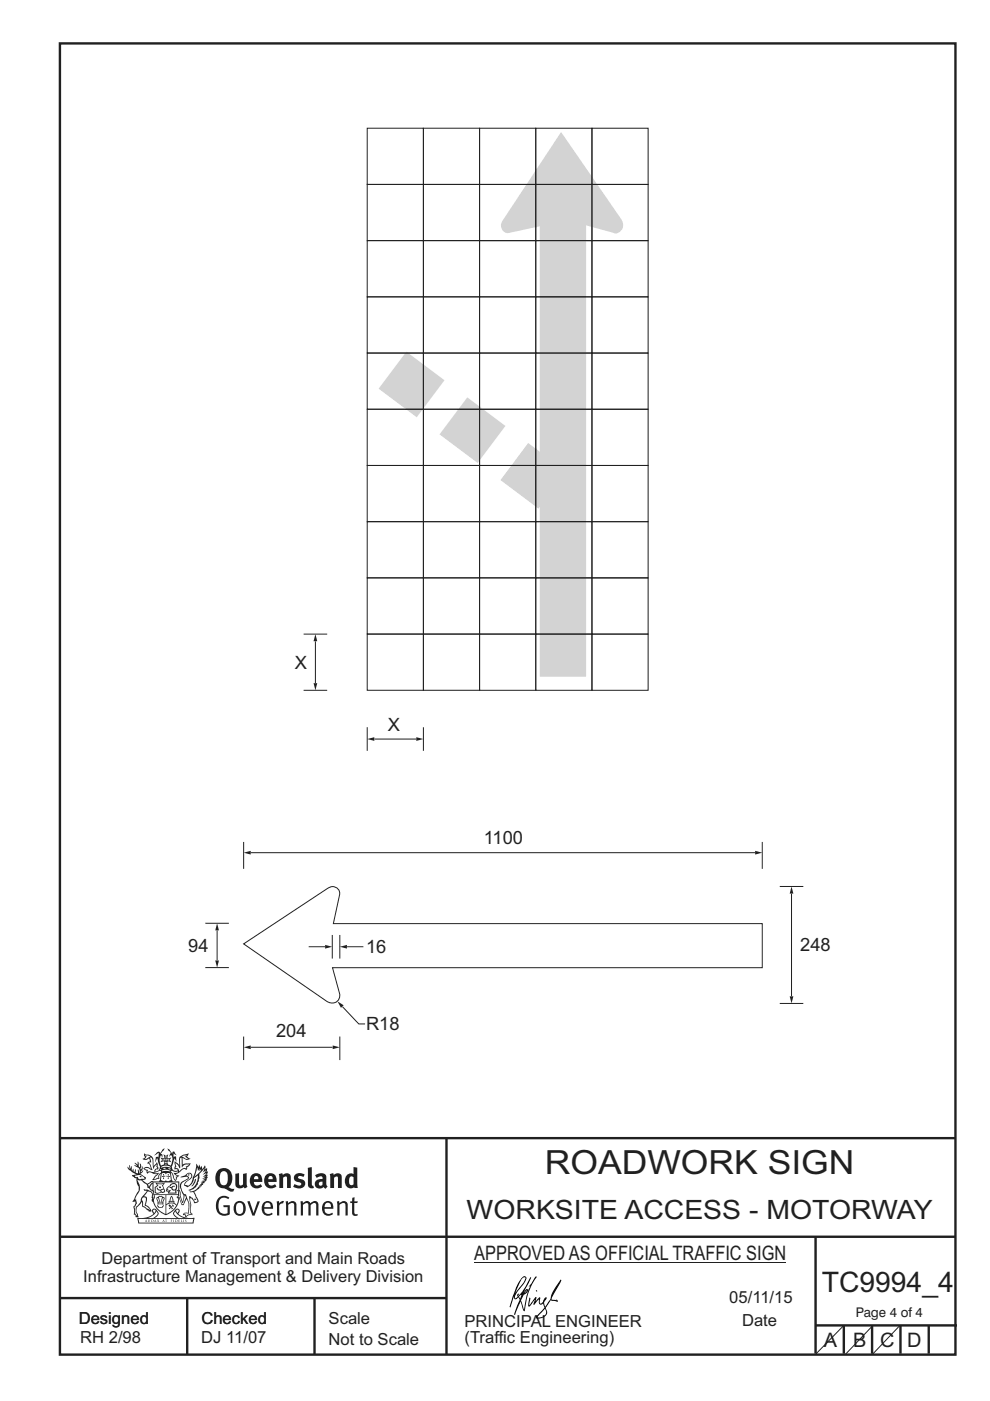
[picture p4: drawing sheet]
<svg xmlns="http://www.w3.org/2000/svg" width="210mm" height="297mm" viewBox="0 0 210 297" stroke-linecap="round" stroke-linejoin="round" font-family="sans-serif">
<g fill="none" stroke="#231f20" stroke-width=".51">
<path d="M12.7 9.2h190v278h-190zM12.7 241.3h189.9M94.7 241.4v45.8M12.7 275.2h82M12.7 262.2h190.1M39.7 275.2v12M66.7 275.2v12M173 262.2v24.8M173 281h30M179 281v6M185 281v6M191 281v6"/>
<path d="M197 281v6"/>
</g>
<g fill="#231f20">
<path d="M47 248.5a2.55 2.55 0 0 0 0 2.7l.3 .1a.81 .81 0 0 0 1-.9v-.6a1.04 1.04 0 0 0-1.1-1.5zM46.3 248.1a1.82 1.82 0 0 1 2.1-.2 1.82 1.82 0 0 1 .9 1.9 2.29 2.29 0 0 1-.8 1.9l.7 .3h.5l-.2 .6a2.87 2.87 0 0 1-2-.7 2.12 2.12 0 0 1-1.7-3.1z" fill-rule="evenodd"/>
<path d="M49.9 248.9l.8-.2v2a.46 .46 0 0 0 .2 .6 .46 .46 0 0 0 .7-.2v-2.2l.7-.2v2.4l.2 .5-.6 .4-.2-.3a1.02 1.02 0 0 1-1.2 .2 1.02 1.02 0 0 1-.6-1.1z" fill-rule="evenodd"/>
<path d="M54 249.5l-.1 .5h.9a.49 .49 0 0 0-.2-.6 .49 .49 0 0 0-.6 .1zM53.4 249.2a1.34 1.34 0 0 1 1.6-.3 1.34 1.34 0 0 1 .6 1.5v.2h-1.7a.77 .77 0 0 0 .5 .8 .77 .77 0 0 0 .9-.3l.3 .4a1.59 1.59 0 0 1-2.1 .2 1.59 1.59 0 0 1-.4-2z" fill-rule="evenodd"/>
<path d="M57 249.5l-.1 .5h.9a.49 .49 0 0 0-.2-.6 .49 .49 0 0 0-.6 .1zM56.4 249.2a1.34 1.34 0 0 1 1.6-.3 1.34 1.34 0 0 1 .7 1.5v.2h-1.8a.77 .77 0 0 0 .5 .8 .77 .77 0 0 0 .9-.3l.3 .4a1.59 1.59 0 0 1-2 .2 1.59 1.59 0 0 1-.5-2z" fill-rule="evenodd"/>
<path d="M59.1 248.9l.8-.2 .1 .4a.95 .95 0 0 1 1-.3 .95 .95 0 0 1 .7 .8v2.3h-.8v-2.3a.46 .46 0 0 0-.8 .1v2.2h-.9z" fill-rule="evenodd"/>
<path d="M62.5 249.1a1.75 1.75 0 0 1 2.1-.1l-.2 .5-.6-.2a.43 .43 0 0 0-.6 .3l.4 .3a1.04 1.04 0 0 1 1.2 1.2 1.04 1.04 0 0 1-1.4 .9l-1.2-.4 .3-.6 1 .4 .4-.4a.88 .88 0 0 0-1-.5l-.4-.2-.1-.4z" fill-rule="evenodd"/>
<path d="M65.3 247.6l.8-.2 .1 3.8 .2 .2 .2 .5a.88 .88 0 0 1-1-.1 .88 .88 0 0 1-.3-1z" fill-rule="evenodd"/>
<path d="M67.8 250.6a.43 .43 0 0 0-.1 .7 .43 .43 0 0 0 .7-.1v-.7zM66.8 249.2a1.7 1.7 0 0 1 2.4 .1v1.8l.3 .4-.4 .5-.5-.3a1.03 1.03 0 0 1-1.7-.2 1.03 1.03 0 0 1 .8-1.5h.7v-.4a.8 .8 0 0 0-1.2 .1z" fill-rule="evenodd"/>
<path d="M69.9 248.9l.8-.2 .1 .4a.95 .95 0 0 1 1-.3 .95 .95 0 0 1 .7 .8v2.3h-.8v-2.3a.46 .46 0 0 0-.8 .1v2.2h-.8z" fill-rule="evenodd"/>
<path d="M74.3 249.5a1.48 1.48 0 0 0 0 1.7l.4 .1 .3-.2v-1.5l-.3-.2zM75 247.4l.8 .2 .1 4.3h-.7l-.1-.2a1.26 1.26 0 0 1-1.4 0 1.26 1.26 0 0 1-.6-1.3 1.29 1.29 0 0 1 .5-1.3 1.29 1.29 0 0 1 1.4-.2z" fill-rule="evenodd"/>
<path d="M46.4 253.9a1.72 1.72 0 0 1 2.2 0l-.2 .3a1.24 1.24 0 0 0-1.4-.1 1.24 1.24 0 0 0-.7 1.3 1.49 1.49 0 0 0 1.3 2l.7-.2v-1.3h-.9l-.1-.4h1.4v2a1.93 1.93 0 0 1-2.2-.1 1.93 1.93 0 0 1-.7-2.2l.2-.7z" fill-rule="evenodd"/>
<path d="M50.3 255.2a1.65 1.65 0 0 0 .3 2.2 .99 .99 0 0 0 1-1.5 .78 .78 0 0 0-.4-.8 .78 .78 0 0 0-.9 .1zM50 254.9a1.33 1.33 0 0 1 1.6-.1 1.33 1.33 0 0 1 .5 1.5 1.31 1.31 0 0 1-1.3 1.5 1.31 1.31 0 0 1-1.3-1.6l.1-.5z" fill-rule="evenodd"/>
<path d="M52.5 254.7l.4-.1 .9 2.6 .8-2.5h.5l-1.1 3h-.5z" fill-rule="evenodd"/>
<path d="M56.2 255.2l-.2 .7h1.4a.7 .7 0 0 0-.3-.8 .7 .7 0 0 0-.9 .1zM55.9 255a1.22 1.22 0 0 1 1.5-.2 1.22 1.22 0 0 1 .5 1.5h-1.9a.93 .93 0 0 0 .5 1 .93 .93 0 0 0 1.2-.2l.1 .3a1.43 1.43 0 0 1-1.7 .1 1.43 1.43 0 0 1-.6-1.7z" fill-rule="evenodd"/>
<path d="M58.7 254.8l.4-.2 .1 .5 .4-.3 .6-.2-.2 .6a.66 .66 0 0 0-.8 .6v1.9h-.4z" fill-rule="evenodd"/>
<path d="M60.6 254.8l.4-.2 .1 .5a.94 .94 0 0 1 1-.4 .94 .94 0 0 1 .8 .7v2.3h-.5l-.1-2.5a.81 .81 0 0 0-1.2 .3v2.2h-.4z" fill-rule="evenodd"/>
<path d="M63.7 254.7l.5-.1 .1 .5 .4-.3a.78 .78 0 0 1 1.1 .3 .9 .9 0 0 1 1-.5 .9 .9 0 0 1 .7 .8v2.3h-.4l-.1-2.5a.67 .67 0 0 0-1.1 .3v2.2h-.5v-2.4l-.4-.2-.7 .4v2.2h-.5z" fill-rule="evenodd"/>
<path d="M69 255.2l-.2 .7h1.4a.7 .7 0 0 0-.3-.8 .7 .7 0 0 0-.9 .1zM68.7 255a1.22 1.22 0 0 1 1.5-.2 1.22 1.22 0 0 1 .5 1.5h-1.9a.93 .93 0 0 0 .5 1 .93 .93 0 0 0 1.2-.2l.1 .3a1.44 1.44 0 0 1-1.7 .1 1.44 1.44 0 0 1-.6-1.7z" fill-rule="evenodd"/>
<path d="M71.4 254.8l.5-.2 .1 .5a.94 .94 0 0 1 1-.4 .94 .94 0 0 1 .7 .7v2.3h-.4l-.1-2.5a.81 .81 0 0 0-1.2 .3v2.2h-.5z" fill-rule="evenodd"/>
<path d="M74.7 254l.5-.2v.9h.7l-.1 .4h-.7l.1 2.2 .1 .1h.5l.1 .3a.75 .75 0 0 1-1.2-.6v-2h-.4v-.4h.4z" fill-rule="evenodd"/>
<path d="M30.8 244.9l1.1 .3-.9 .5h-.4l.5-.5zM31.8 245.5l.2-.1a2.44 2.44 0 0 1 .4 2l.1 .4 .7-1-.1 .6 .3 .3a.57 .57 0 0 0-.6 .8l-1-.2-.5 .2 .1-.5-.7-.2 .6-.2 1 .5 .1-.1-.6-1.3-.2-.1 .5-.1zM30.7 244.5l-.2 .4 .3 .4-.6 .4a1.04 1.04 0 0 0 1.4-.1l.2 .7h-.4l-.2 .4a.94 .94 0 0 1 .9 1.1l-.2-.1a1.16 1.16 0 0 0-1.5-.1l.3 .4 .4 .2 .1 .5 .2 .2v-.2a.94 .94 0 0 1 1.1 .2h.9l-1.2 1.2a1.13 1.13 0 0 0 1.2-.2l.4-.1-.1-.4 .5-.7a.83 .83 0 0 0-.6 1.1l-.3-.1-.7 .3 1.1-1.4-.5 .2-.5-.1 1.3-.5-.2-.2-.8 .4v-.3l.2-.2 .3 .1 .1-.3-.2-.4v-.6l-.2-.3-.6 .9v-.7a1.42 1.42 0 0 0-1.7-1.8z" fill-rule="evenodd"/>
<path d="M38.5 245.3l.5-.3 .7-.1-.6 .3 .8 .5h-.3zM38.3 245.5h.2l.1 2a1.69 1.69 0 0 1 1.5-.7l-.7 .5 .1 .5a1.1 1.1 0 0 0-1.5 .6l-.1-.5-.2-.2h-.5l.2-.4-.2-.7a1.42 1.42 0 0 1 .8 1.1l.2-.1zM37.1 246.2l.1 1-.2 .3v.5l.6-.1 .1 .2a.96 .96 0 0 1-1.1-.1l-.1 .1a1.06 1.06 0 0 0 1.3 .2v.1a.72 .72 0 0 1-1 .2l.3 .5 .6 .3-.4 .1-.1 .7-.3-.4-.3-1.1-.4-.4 .4 .9a1.54 1.54 0 0 0 .6 1.2l.2-.3a.58 .58 0 0 1 .5-.7l.1-.2h-.3l-.4-.3 .9-.5a.93 .93 0 0 1 1.1-.5l.1 .2 .2-.1 .1-.5a.99 .99 0 0 0 .7-.9l-1.3 .1-.4 .3v-1.5l.9 .4 .8-.3h-.3l-.5-.4 .4-.7-.7 .2a1.46 1.46 0 0 0-1.3 2.1v.4l-.2-.4z" fill-rule="evenodd"/>
<path d="M35.6 248.9l.2 .1-.1 .4h.3l-.3 .1v.5l-.1-.6h-.3l.3-.1z" fill-rule="evenodd"/>
<path d="M34.6 248.9l.2 .1-.1 .3 .4 .1h-.4v.6l-.1-.5-.3-.1h.3z" fill-rule="evenodd"/>
<path d="M34.3 248.8a.57 .57 0 0 1 .9 .2 .57 .57 0 0 1 .9-.2l.2 1.4-.2 .1a.57 .57 0 0 1-.9-.1 .69 .69 0 0 1-1.1 0zM34.2 248.1l-.3 2.1-.2 .4h2.9l-.1-.4-.3-2.1h-.2v.3l-.8-.1-.9 .1 .1-.3z" fill-rule="evenodd"/>
<path d="M34.2 252.4a.3 .3 0 0 0 .6 0 .3 .3 0 0 0-.6 0zM33.3 251l.3 .3-.3 .3a.79 .79 0 0 0 0 1.3l.8-.2-.1-.3a.55 .55 0 0 1-.7-.6h.1l.1 .3 .4 .1 .8-.2-.4-.7 .4-.3-.7 .1zM33 250.7l1.1 .2 .9-.2-.4 .7 .4 1.1a.56 .56 0 0 1-.8 .3l-.2 .1a.73 .73 0 0 1-.9 .1 .73 .73 0 0 1-.3-.9v-.4l.5-.4z" fill-rule="evenodd"/>
<path d="M35.6 251.9l.7-.5a.58 .58 0 0 1 1-.1 .58 .58 0 0 1-.5 .9l-.2-.3a.43 .43 0 0 1 .6-.3v-.1a.57 .57 0 0 0-.8 .2l-.2-.1-.3 .2 .4 .1a.55 .55 0 0 0 .9 .5v.5h-1.3l.3-.4-.1-.2-.6 .1 .2-.2-.2-.1zM35.4 251.8l-.1 .2a.39 .39 0 0 0 .2 .7l.3-.1-.2 .5h1.9l-.1-.8a.86 .86 0 0 0-.1-1.4 .86 .86 0 0 0-1.3 .4z" fill-rule="evenodd"/>
<path d="M36 254.8h.8v.2h-.8zM36.4 253.8l.2 .8h-.4zM36.4 253.5l-.3 .5-.1 .6h-.2v.4l-.7 .4 .1 .2a1.48 1.48 0 0 1 2.2 .1l.2-.1-.6-.5v-.5h-.2l-.1-.6z" fill-rule="evenodd"/>
<path d="M35.8 255.4l.3 .1 .2 .3 .3-.2-.2-.2a.38 .38 0 0 1 .4 .5l-.1-.2-.3 .3 .3 .2-.3 .2-.1-.3-.4 .3-.1-.2 .4-.3-.2-.1-.1 .1z" fill-rule="evenodd"/>
<path d="M34.5 254h.2v.2l-.3 .6h-.1zM33.6 255.3h.9v.2a.55 .55 0 0 1-.8 .4v-.2h-.2zM33.4 254h.2l.2 .8h-.2zM33.6 255h.8l.1 .1-.8 .1zM33.8 253.7h.5l-.2 1.1h-.2zM33.3 253.8l-.1 .3 .3 1.2a.48 .48 0 0 0-.1 .5 .48 .48 0 0 0 .4 .3l.6-.1a.49 .49 0 0 0 .2-.7l.3-1.2-.1-.3a1.42 1.42 0 0 0-1.5 0z" fill-rule="evenodd"/>
<path d="M33.6 251.6h.5l.1 .3h-.4z" fill-rule="evenodd"/>
<path d="M41.3 250.1l.3-.2-.2 .9-.6 .7h-.2l.5-.7z" fill-rule="evenodd"/>
<path d="M39.7 249l.3-.2 .5 .2a.88 .88 0 0 1-.6 1.1 1.22 1.22 0 0 0-.8 1.3l.5 .2a.72 .72 0 0 0 .9-.4l.5-.8 .2-.6 .8-.6v.3a2.85 2.85 0 0 1-2 2.8l.1 .1a2.13 2.13 0 0 0 1.9-1.5l-.1-.2a2.01 2.01 0 0 0 .3-1.8l1.2-1.3-.4 1 .7-.5-.7 1 .8-.4-.8 .8 .7-.1-.9 .5 .8-.1-.8 .4h.7l-.8 .3 .3 .2h-.4l.2 .4-.4-.1 .2 .3h-.4l.1 .3h-.1a2.16 2.16 0 0 1-2 1l.1 .2h.4a.76 .76 0 0 1 .7 .7l.5 1.2-.6 .2a1.45 1.45 0 0 0-1.2-1.3l.3 1.8-.1 1.9 .4 .2a1.07 1.07 0 0 0-1.2 .4v-.3l-.5-.2a.87 .87 0 0 1 1-.1l.1-.7a4.4 4.4 0 0 0-.6-3.1l-.1-.3h-.2a2.16 2.16 0 0 1-.7-2.2l.3-.3 1.2-.8a.55 .55 0 0 0-.4-.7zM37.8 252.4a.76 .76 0 0 1 .3 1.1l.6 1.6 .4-1.7 .2 .1a.61 .61 0 0 1-.1 .9l-.3 .9h-.2l-.7-1.6-.3 .1a1.18 1.18 0 0 0 .1-1.4zM41.8 247.5l.2 .8 .3-.6v.6l.3-.5a1.9 1.9 0 0 1-1.1 1.4l-.3 .3zM38.2 249.6l1.4-.1 .2 .1v.3l-.5 .3a1.26 1.26 0 0 0-1 1.9l.2 .7a1.84 1.84 0 0 1 .2 2l-.4-1.3a.96 .96 0 0 0-.4-1.3l-.4 .3a.78 .78 0 0 1-.1 1.3l.2 .2h.4l.4 1.1a.38 .38 0 0 0 .2 .4 .38 .38 0 0 0 .4-.1l.6-1.2a2.94 2.94 0 0 1 .3 2.5v.5l-.8-.1-.3 .4v.2l.4-.1 .1 .4 .2 .1a1.02 1.02 0 0 1 1.3-.5l-.1-.4-.3-.1 .2-1.7-.3-1.4 .1 .1a1.14 1.14 0 0 1 .7 .9 .63 .63 0 0 0 .9-.2 .63 .63 0 0 0-.2-.8l-.6-1.3 .9-.6 .2-.3 .2-.1v-.2h.3l-.1-.3h.4l-.1-.3 .5-.1-.2-.2 .5-.4 .1-.2-.3 .1 .5-.6-.3 .1 .3-.6-.4 .1 .4-.5v-.3l-.3 .2 .1-.6v-.3l-.4 .3-.1-.8-.5 .8-.2-.7-.2 .5-.3-.8-.1 .6-.5-.8-.1 1.4-.7 1.9a1.81 1.81 0 0 1-.9 1.4l-.6-.2a1.75 1.75 0 0 1 1.1-1.2 .75 .75 0 0 0 .1-1.3 .75 .75 0 0 0-1.2 .5z" fill-rule="evenodd"/>
<path d="M41.2 254.2l.3-.1 .1 .3h-.4z" fill-rule="evenodd"/>
<path d="M29.4 258.4h11.6l-.2 .8h-11.3zM31.3 258.2l.5-.1a2.48 2.48 0 0 0 1.4-1.3l.2 .6-.5 .5-.4 .3zM32.5 256.6l.3-.2 .2 .2-.3 .6zM37.2 256.8a2.65 2.65 0 0 0 1.8 1.4h-1.1l-.5-.3-.5-.5zM37.4 256.6l.2-.2 .3 .2-.3 .6zM29.2 258.2l.1 1.2h11.7l.3-1.1-.2-.1a4.1 4.1 0 0 1-3.3-.9l.3-.4-.1-.5a1.06 1.06 0 0 0-1.3 .9l.2 .4 .6 .5h-4.7l.3-.1a.84 .84 0 0 0 .6-.7 .84 .84 0 0 0-.5-.9l-.3-.2-.5 .1-.1 .5 .3 .4a4.2 4.2 0 0 1-3.4 .9z" fill-rule="evenodd"/>
<path d="M31 258.7l.1 .2h-.2zM31 258.6l-.3 .5 .4-.1 .2 .1z" fill-rule="evenodd"/>
<path d="M31.3 258.6h.2v.4a.25 .25 0 0 0 .3-.1 .25 .25 0 0 0-.1-.3h.1a.29 .29 0 0 1 0 .4 .29 .29 0 0 1-.4 0 .29 .29 0 0 1 0-.4z" fill-rule="evenodd"/>
<path d="M32.2 258.6a.22 .22 0 0 1 .3 .2 .22 .22 0 0 1-.3 .2zM32 258.6v.5a.33 .33 0 0 0 .5-.1 .33 .33 0 0 0 0-.4 .33 .33 0 0 0-.5 0z" fill-rule="evenodd"/>
<path d="M32.9 258.7l.1 .2h-.2zM32.9 258.6l-.2 .5 .3-.1 .2 .1z" fill-rule="evenodd"/>
<path d="M33.3 258.6h.2v.2l.3-.2-.2 .2 .2 .3-.3-.2-.1 .2h-.1l.2-.3z" fill-rule="evenodd"/>
<path d="M34.7 258.7l.1 .2h-.2zM34.7 258.6l-.3 .5 .4-.1 .2 .1z" fill-rule="evenodd"/>
<path d="M35 258.6h.4h-.1v.5h-.2l.1-.5z" fill-rule="evenodd"/>
<path d="M36.2 258.6h.3h-.2v.2h.2h-.2l.1 .3h-.2z" fill-rule="evenodd"/>
<path d="M36.7 258.6h.2v.5h-.2z" fill-rule="evenodd"/>
<path d="M37.3 258.6a.22 .22 0 0 1 .3 .2 .22 .22 0 0 1-.3 .2zM37.1 258.6v.5a.33 .33 0 0 0 .5-.1 .33 .33 0 0 0 0-.4 .33 .33 0 0 0-.5 0z" fill-rule="evenodd"/>
<path d="M37.8 258.6h.3h-.1v.2h.1h-.1v.2l.1 .1h-.3z" fill-rule="evenodd"/>
<path d="M38.3 258.6h.3l-.1 .4 .2 .1h-.4z" fill-rule="evenodd"/>
<path d="M38.9 258.6h.2v.5h-.2z" fill-rule="evenodd"/>
<path d="M39.3 258.6h.2l-.2 .1 .2 .2-.1 .2h-.1v-.2l.2 .1z" fill-rule="evenodd"/>
<path d="M34.2 247.4a1.51 1.51 0 0 1 2 .2 2.67 2.67 0 0 0-2.1 0zM35.7 247.6l.4 .2 .1 .2-.4-.1zM34.6 247.7l.4-.1 .2 .2h-.4zM34 247.9l.3 .1-.3 .1zM34.9 246.9l.3-.2 .2 .2zM34.9 245.7h.2v.4h-.2zM35 245.1l.2 .2 .2-.2-.1 .4h-.2zM35.1 246.3h.2l.1 .4-.2-.2-.2 .2zM35.3 245.7h.2v.4h-.2zM34.4 245.7l.3 .1v.2l-.3 .1 .2-.2zM35.7 245.8l.3-.1-.2 .2 .2 .2-.4-.1zM32.7 244.9l1-.5-.1 1-.2-.1-.4 .1-.2 1.1 .5-1 .2 .9a1.84 1.84 0 0 1 .3 1.7l.4 .1a2.48 2.48 0 0 1 2.2 .1l.2-.3-.2-.7 .7-1.7 .4 .6-.2-1-.2-.1-.2 .3v-.9l.6 .4-.6-.7h-.3l-.1 .4-.5-.8-.5-.3 .2 .4 .5 .6-.4 .7 .4-.3a2.06 2.06 0 0 1 0 2.2l-.6-.2-.1-.6 .1-.1 .8 .2-.4-.5 .4-.5-.7 .2-.2-.2 .2-.7-.5 .4-.5-.4 .2 .7-.2 .2-.7-.2 .4 .5-.4 .5 .7-.2 .2 .1-.2 .6-.5 .2a2.02 2.02 0 0 1 0-2.2l.3 .5-.1-.6-.3-.1 .8-1.2-.5 .3-.4 .7-.2-.3a.8 .8 0 0 0-.8 .5z" fill-rule="evenodd"/>
<path d="M29.2 250.1l.3 .2a.61 .61 0 0 1 .8 .3l.3 .2a.8 .8 0 0 1 .6 1l.4 .1 .5 .6a1 1 0 0 1 .5 1l-.1 .7v-.5h-.1a.96 .96 0 0 0-.8-1.3l-.3-.2h-.6l-.1-.1-.2 .1 .2 .3h.5l-1.1 1.4-.2 .9-.4 .6a1.33 1.33 0 0 0-.5 1.8l.2 .5a1.26 1.26 0 0 1-.5-1.4l-.1-.4a1.56 1.56 0 0 0 .4-1.7l-.3 .2 .2-.5a3.2 3.2 0 0 0 .7-3zM30.4 253.9h.4a2.06 2.06 0 0 1-.1 1.6l.7 .5 .4 .5-.6-.2-.8-.6-.1-.9a.51 .51 0 0 1 .1-.9zM28.6 249.3a1.52 1.52 0 0 1 2.1 .6l-1.1 .1-.2-.1-.2-.4-.4 .1zM27.5 247v.8l-.3-.4-.2 .1a3.1 3.1 0 0 0 2 1.5l-1 .1 .5 .6 .5 .1v1.1a1.84 1.84 0 0 1-.2 2.5l-.4 .9-.4 .4 .3 .1 .4-.1 .1 .4-.2 .5-.3 .2 .1 1.8 .2-.1 .2 .6h.2l.4-.1-.1-.5a1.3 1.3 0 0 1-.1-1.6l.8-1.1 .2 1.1 .6 .2 .4 .6 .2-.2 .2 .4 .5-.1a1.85 1.85 0 0 0-1.2-1.3l.1-.3a1.39 1.39 0 0 0 0-1.5h-.5l.5-.6a.66 .66 0 0 1 .9-.4 .66 .66 0 0 1 .3 .9l-.1 .4h.2v.1l-.2 .3 .2 .5 .2-.3a2.24 2.24 0 0 0 .1-2.2 .73 .73 0 0 1-.7-.6 .73 .73 0 0 1 .5-.8l.1-.2a.94 .94 0 0 0-.9 .8 .48 .48 0 0 1-.1-.5 .48 .48 0 0 1 .5-.3l.5-.3a.51 .51 0 0 0-.8 .2l-.5 .3-1-.8 .6-.1 .1-.5-1.1-.7 .5-.4v-.4l-.5 .5 .1-.2a.69 .69 0 0 0 .2-1.1v.5l-.3 .2 .1-1.1-.3-.2 .1 .6-.1 .2-.4-1.2v.6l-.7-.3 .6 .6-.6-.2 .2 .3a1 1 0 0 1 .8 1.5l-.2-.8v.8l-.5-.2-.1-.7-.2 .6-.2-.1v-.6l-.2 .4-.2-.2 .1-.7-.2 .5z" fill-rule="evenodd"/>
<path d="M29.5 249.5l.3-.2 .3 .3z" fill-rule="evenodd"/>
<path d="M32.4 250.5h5.6v2l-.2-.1v-1.7h-5.2v2.5h5.2v-.8l.1 .2-.1 1.1v-.3h-2.5v4a4.1 4.1 0 0 0 2.6-3.6l.1-.1a4 4 0 0 1-2.8 3.9 4.2 4.2 0 0 1-2.8-4.7l.1 1.3 .1-.1a3.8 3.8 0 0 0 2.5 3.3v-4h-2.5l-.2-.9z" fill-rule="evenodd"/>
<circle cx="40" cy="249.1" r=".17"/>
</g>
<path d="M100.6 267.7h66.2M179 281l-6.1 6.2M185 281.2l-5.7 6M190.8 281.1l-5.7 6" fill="none" stroke="#231f20" stroke-width=".21"/>
<g fill="#000">
<path d="M111.6 273.7l.2-.2-.5 .7zM110.4 274.5l.2 .1-.3 .8-.2-.5zM110.9 270.9h.5a9.3 9.3 0 0 1-2 3.1l-.1 .3 1-2.5zM110.6 271a14.7 14.7 0 0 0-2.2 4.9l-.3 1.2 .1 .1 .8-2.3a.42 .42 0 0 0 .2 .6 .42 .42 0 0 0 .6-.3l.2-.1 .2 .5-1.1 3.2h.2l1.1-2.9 .6 1.9 .2 .2 .2-.5a13.5 13.5 0 0 1 2-6.2l.4-.5-.1-.2-1.6 2.1 .4-.1a14.9 14.9 0 0 0-1.3 5.1l-.4-1.1a1.39 1.39 0 0 1 .2-1.9l.1-.2a.92 .92 0 0 0 .8-1.2 .75 .75 0 0 0-.8 .7l-.1 .2 1.6-3.4h-.1l-.4 .7a10.5 10.5 0 0 1-2.2 3.3l.2-.5a.32 .32 0 0 0-.4 .2 .32 .32 0 0 0 .1 .4l-.5 .4a3.2 3.2 0 0 1 1.1-2.3l.5-.6a2.49 2.49 0 0 0 .7-1.6l-.4-.2z" fill-rule="evenodd"/>
<path d="M113.7 273.6l.3 .2h-.3z" fill-rule="evenodd"/>
<path d="M115.6 277.5a1.15 1.15 0 0 1 .1 1.3 1.15 1.15 0 0 1-1.2 .5l-.6 .1zM112.2 275.2l-.2 1.6 .2 .2 1.2-1.5-.2 1.1 1.1-1.1a.94 .94 0 0 0 .4 1.1l.5-.3 .3 .9-1.2 1.3a.98 .98 0 0 0-.5 1 1.9 1.9 0 0 0 2.3-1.3l-.1-.2a1.02 1.02 0 0 1 .2-1.4l.6-1 1.5 .3-.2-.4v.2l-1.1-.1v-.3l2-3.6 .1-.2-.2-.2-1.7 2.8a6.6 6.6 0 0 1-1.6 2.9l-.1-.2a1.01 1.01 0 0 1 .4-1.4l.1-.2-.3-.1-.4 .4-.1 .5-.6 .4-.1-.4 .1-.9-.2-.1-.9 1 .3-1h-.2l-1.4 1.8 .3-1.5v-.1z" fill-rule="evenodd"/>
</g>
<path d="M41.4 281.2h14.2v4.7h-14.2z" fill-rule="evenodd" fill="#fff" stroke="#fff" stroke-width=".21"/>
<g fill="#d1d3d4">
<path d="M112 93.9l-5.9 7.9 8.1 6 5.9-7.8zM99.1 84.2l-5.9 7.9 8.1 6.1 5.9-7.9zM86.2 74.6l-5.9 7.8 8.1 6.1 5.9-7.9z" fill-rule="evenodd"/>
<path d="M119 28l12.7 18.4a1.85 1.85 0 0 1 .4 2 1.85 1.85 0 0 1-1.7 1.1l-6.1-1.7v95.7h-9.8v-95.5l-6.4 1.4a1.63 1.63 0 0 1-1.7-.9 1.63 1.63 0 0 1 .3-1.9z" fill-rule="evenodd"/>
</g>
<g fill="none" stroke="#231f20" stroke-width=".21">
<path d="M77.9 27.2h11.9v11.9h-11.9zM77.9 39.1h11.9v11.9h-11.9zM89.8 27.2h11.9v11.9h-11.9zM89.8 39.1h11.9v11.9h-11.9zM101.7 27.2h11.9v11.9h-11.9zM101.7 39.1h11.9v11.9h-11.9zM113.6 27.2h12v11.9h-12zM113.6 39.1h12v11.9h-12zM125.6 27.2h11.9v11.9h-11.9zM125.6 39.1h11.9v11.9h-11.9zM77.9 51h11.9v11.9h-11.9zM89.8 51h11.9v11.9h-11.9z"/>
<path d="M101.7 51h11.9v11.9h-11.9zM113.6 51h12v11.9h-12zM125.6 51h11.9v11.9h-11.9zM77.9 62.9h11.9v12h-11.9zM77.9 74.9h11.9v11.9h-11.9zM89.8 62.9h11.9v12h-11.9zM89.8 74.9h11.9v11.9h-11.9zM101.7 62.9h11.9v12h-11.9zM101.7 74.9h11.9v11.9h-11.9zM113.6 62.9h12v12h-12zM113.6 74.9h12v11.9h-12zM125.6 62.9h11.9v12h-11.9z"/>
<path d="M125.6 74.9h11.9v11.9h-11.9zM77.9 86.8h11.9v11.9h-11.9zM77.9 98.7h11.9v11.9h-11.9zM89.8 86.8h11.9v11.9h-11.9zM89.8 98.7h11.9v11.9h-11.9zM101.7 86.8h11.9v11.9h-11.9zM101.7 98.7h11.9v11.9h-11.9zM113.6 86.8h12v11.9h-12zM113.6 98.7h12v11.9h-12zM125.6 86.8h11.9v11.9h-11.9zM125.6 98.7h11.9v11.9h-11.9zM77.9 110.6h11.9v11.9h-11.9z"/>
<path d="M89.8 110.6h11.9v11.9h-11.9zM101.7 110.6h11.9v11.9h-11.9zM113.6 110.6h12v11.9h-12zM125.6 110.6h11.9v11.9h-11.9zM66.9 136v8.8M77.9 122.5h11.9v11.9h-11.9zM77.9 134.4h11.9v12h-11.9zM89.8 122.5h11.9v11.9h-11.9zM89.8 134.4h11.9v12h-11.9zM101.7 122.5h11.9v11.9h-11.9zM101.7 134.4h11.9v12h-11.9zM113.6 122.5h12v11.9h-12z"/>
<path d="M113.6 134.4h12v12h-12zM125.6 122.5h11.9v11.9h-11.9zM125.6 134.4h11.9v12h-11.9z"/>
</g>
<g fill="#231f20">
<path d="M66.9 134.4l.4 1.5h-.8z"/>
<path d="M66.5 144.8h.8l-.4 1.6z"/>
</g>
<path d="M79.4 156.7h8.9" fill="none" stroke="#231f20" stroke-width=".21"/>
<g fill="#231f20">
<path d="M77.9 156.7l1.5-.4v.8z"/>
<path d="M88.3 156.3l1.5 .4-1.5 .4z"/>
</g>
<path d="M64.4 134.4h5M64.4 146.4h5M77.9 154.2v5M89.8 154.2v5M53.2 180.8h106.9M51.7 200.1l17.7-11.7a1.55 1.55 0 0 1 1.8-.3 1.55 1.55 0 0 1 .8 1.6l-1.3 6.1h91v9.4h-91.2l1.5 5.5a1.68 1.68 0 0 1-.8 1.8 1.68 1.68 0 0 1-2-.3z" fill="none" stroke="#231f20" stroke-width=".21"/>
<g fill="#231f20">
<path d="M160.2 180.4l1.5 .4-1.5 .4z"/>
<path d="M51.7 180.8l1.5-.4v.8z"/>
</g>
<path d="M51.7 178.5v5.7M161.7 178.5v5.7M167.9 189.5v21.7" fill="none" stroke="#231f20" stroke-width=".21"/>
<g fill="#231f20">
<path d="M167.9 187.9l.4 1.6h-.8z"/>
<path d="M167.5 211.2h.8l-.4 1.5z"/>
</g>
<path d="M46 197.3v6.3" fill="none" stroke="#231f20" stroke-width=".21"/>
<g fill="#231f20">
<path d="M46 195.8l.4 1.5h-.7z"/>
<path d="M45.7 203.6h.7l-.4 1.5z"/>
</g>
<path d="M165.4 187.9h5M72.6 213.4l3.5 3.7h1.3M165.4 212.7h5" fill="none" stroke="#231f20" stroke-width=".21"/>
<path d="M71.6 212.3l1.3 .8-.6 .6z" fill="#231f20"/>
<path d="M65.5 200.7h3.4" fill="none" stroke="#231f20" stroke-width=".21"/>
<path d="M69 200.3l1.5 .4-1.5 .4z" fill="#231f20"/>
<path d="M70.5 198.2v5M72.1 198.2v5M73.6 200.7h3.5" fill="none" stroke="#231f20" stroke-width=".21"/>
<path d="M72.1 200.7l1.5-.4v.8z" fill="#231f20"/>
<path d="M43.5 195.7h5M43.5 205.1h5M53.2 222h17.3" fill="none" stroke="#231f20" stroke-width=".21"/>
<g fill="#231f20">
<path d="M70.6 221.7l1.5 .3-1.5 .4z"/>
<path d="M51.7 222l1.5-.3v.7z"/>
</g>
<path d="M51.7 219.8v5M72.1 219.8v5" fill="none" stroke="#231f20" stroke-width=".21"/>
<text font-size="7.1" fill="#231f20" x="115.5" y="249">ROADWORK SIGN</text>
<text font-size="6" fill="#231f20" x="174.3" y="274">TC9994_4</text>
<text font-size="5.6" fill="#231f20" x="99" y="258.4">WORKSITE ACCESS - MOTORWAY</text>
<g font-size="4.2" fill="#231f20">
<text x="100.6" y="267.2">APPROVED AS OFFICIAL TRAFFIC SIGN</text>
<text x="174.7" y="285.6">A</text>
<text x="181" y="285.6">B C</text>
<text x="192.4" y="285.6">D</text>
</g>
<g font-size="3.9" fill="#231f20">
<text x="62.5" y="141.8">X</text>
<text x="82.3" y="154.9">X</text>
<text x="102.6" y="178.8">1100</text>
<text x="39.9" y="201.8">94</text>
<text x="77.6" y="202.1">16</text>
<text x="169.7" y="201.7">248</text>
<text x="58.6" y="219.9">204</text>
<text x="77.6" y="218.4">R18</text>
</g>
<g font-size="3.5" fill="#231f20">
<text x="21.5" y="267.9">Department of Transport and Main Roads</text>
<text x="17.7" y="271.8">Infrastructure Management &amp; Delivery Division</text>
<text x="16.7" y="280.7">Designed</text>
<text x="42.7" y="280.7">Checked</text>
<text x="69.7" y="280.7">Scale</text>
<text x="98.5" y="281.4">PRINCIPAL ENGINEER</text>
<text x="154.7" y="276.2">05/11/15</text>
<text x="157.4" y="281.2">Date</text>
<text x="17" y="284.8">RH 2/98</text>
<text x="42.7" y="284.8">DJ 5/14</text>
<text x="42.7" y="284.8">DJ 11/07</text>
<text x="69.7" y="285.2">Not to Scale</text>
<text x="98.5" y="284.8">(Traffic Engineering)</text>
</g>
<text font-size="2.8" fill="#231f20" x="181.5" y="279.3">Page 4 of 4</text>
</svg>
